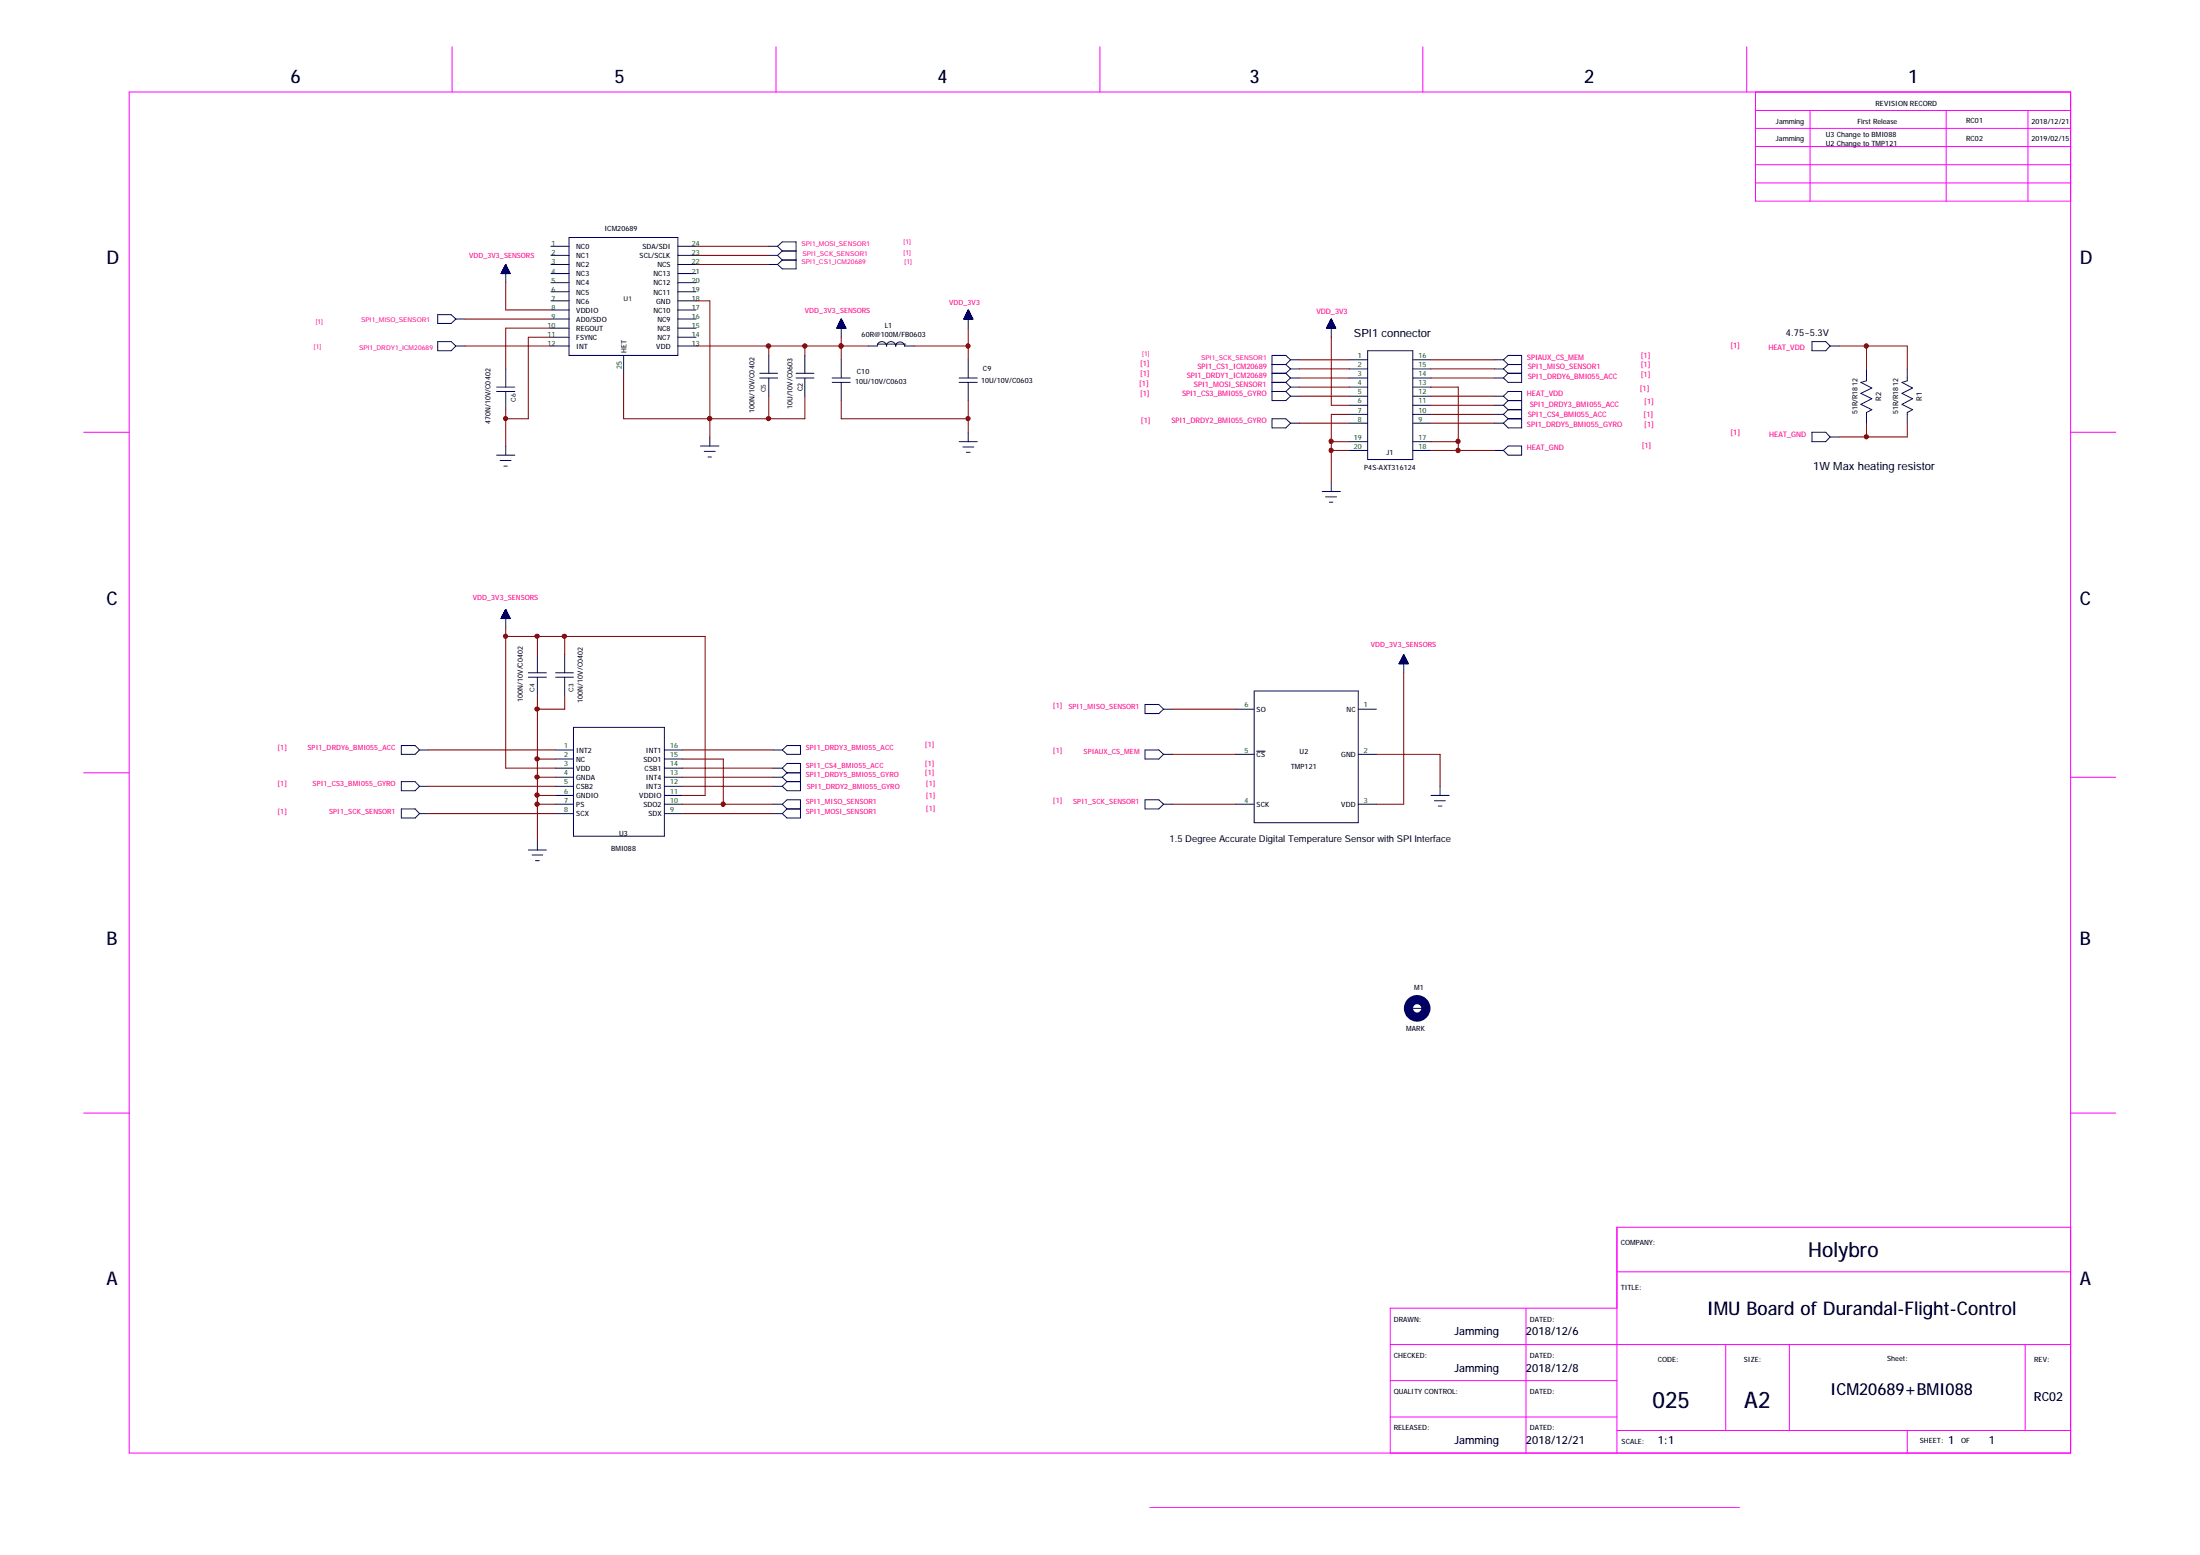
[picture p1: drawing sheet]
<svg xmlns="http://www.w3.org/2000/svg" width="297mm" height="210mm" viewBox="0 0 297 210" stroke-linecap="round" stroke-linejoin="round" font-family="sans-serif">
<circle cx="191.3" cy="136.1" r="1.19" fill="none" stroke="#000080" stroke-width="1.2"/>
<g fill="none" stroke="#000080" stroke-width=".14">
<path d="M67.7 36.9h1.2M67.7 36.8h1.1M67.7 36.8h1.1v.1M67.8 36.9v-.2h.9v.2M67.8 36.6h.9M67.8 36.6h.9v.3M67.8 36.5v.4M67.9 36.5h.8M67.9 36.5h.8v.4M67.9 36.5v.4M67.9 36.4h.7M67.9 36.9v-.5h.7v.5"/>
<path d="M67.9 36.3h.7M68 36.3h.5v.6M68 36.2h.5v.7M68.1 36.1h.4v.8M68.1 36v.9M68.1 36h.3M68.1 36h.3v.9M68.2 36h.2M68.2 35.9h.2v1M68.2 35.9v1M68.2 35.9h.2M68.2 35.8h.1v1.1"/>
<path d="M68.3 35.7v2.5M68.3 35.7l-.7 1.2h1.3M68.3 35.7l.6 1.2M68.3 35.7l-.1 1.2M68.5 36.2h-.5v.7M68.5 36.3h-.5v.6M68.8 36.8h-1.1v.1M74.4 39.4h2.4M74.4 33.2h2.4M74.4 35.7h2.4M74.4 38.2h2.4M74.4 34.5h2.4"/>
<path d="M74.4 36.9h2.4M76.8 32.1h14.7v15.9h-14.7zM91.5 39.4h2.5M91.5 33.2h2.5M91.5 35.7h2.5M91.5 38.2h2.5M91.5 34.5h2.5M91.5 36.9h2.5M103.8 33.2h1.2M103.8 35.7h1.2M103.8 34.5h1.2M105 34.5l.6 .6"/>
<path d="M105 33.2l.6-.5h1.9v3.6h-1.9l-.6-.6M105 33.2l.6 .7M105.6 35.1h1.9M105.6 33.9h1.9M105.6 33.9l-.6 .6M105.6 35.1l-.6 .6M59.1 46.1h1.8l.7 .6-.7 .6h-1.8zM59.1 42.5h1.8l.7 .6-.7 .6h-1.8zM61.6 43.1h1.2M61.6 46.7h1.2M67.1 52.8h2.4M67.1 52.3h2.4"/>
<path d="M68.3 49.8v2.5M68.3 52.8v2.5M74.4 41.8h2.4M74.4 43.1h2.4M74.4 40.6h2.4M74.4 45.5h2.4M74.4 46.7h2.4M74.4 44.3h2.4M84.2 48v2.4M91.5 41.8h2.5M91.5 43.1h2.5M91.5 40.6h2.5"/>
<path d="M91.5 45.5h2.5M91.5 46.7h2.5M91.5 44.3h2.5M95.8 59v1.2M102.6 51h2.4M102.6 50.4h2.4M103.8 48v2.4M103.8 51v2.5M107.5 51h2.4M107.5 50.4h2.4M108.7 48v2.4M108.7 51v2.5"/>
<path d="M112.4 51h2.4M112.4 51.6h2.4M113 44.3h1.2M113 44.2v.1M113 44.2h1.1M113.1 44.3v-.2h1v.2M113.1 44.1h1M113.1 44h1v.3M113.2 44.3v-.4h.8v.4M113.2 43.9h.8M113.2 43.8h.8M113.2 43.8v.5"/>
<path d="M113.2 44.3v-.6h.7v.6M113.2 43.7h.7M113.3 43.7h.6v.6M113.3 43.6v.7M113.3 43.6h.5M113.3 43.5h.5v.8M113.3 43.5v.8M113.4 43.5h.4M113.4 43.4h.4v.9M113.4 43.4v.9M113.4 43.4h.3M113.5 43.4h.2v.9"/>
<path d="M113.5 43.2h.2v1.1M113.5 43.2h.1v1.1M113.5 43.1v1.2M113.6 43.1l.6 1.2h-1.2M113.6 43.1v2.4M113.6 48.6v2.4M113.6 51.6v2.5M113.6 43.1l-.6 1.2M113.6 43.1h.1M113.7 43.2h-.2v1.1M113.7 43.3h-.2v1M114 43.9v.4"/>
<path d="M114 44h-.9v.3M117.3 46.7h1.2M118.4 46.7a.61 .61 0 0 1 .7-.6 .61 .61 0 0 1 .6 .7M118.4 46.5h3.9M119.7 46.7a.61 .61 0 0 1 .6-.6 .61 .61 0 0 1 .6 .7M120.9 46.7a.59 .59 0 0 1 .7-.5 .59 .59 0 0 1 .5 .6M122.1 46.7h1.3M129.5 51h2.5M129.5 51.6h2.5M129.5 59.6h2.5M130.1 43.1h1.2M130.2 43h1.1"/>
<path d="M130.2 43.1v-.2h1.1v.2M130.2 42.9h1M130.3 43.1v-.3h.9v.3M130.3 42.8h.9M130.3 43.1v-.4h.8v.4M130.3 42.6h.8M130.3 43.1v-.5h.8v.5M130.4 42.5h.6M130.4 43.1v-.6h.7v.6M130.5 42.4h.5v.7M130.5 42.3h.5M130.5 43.1v-.9h.4v.9"/>
<path d="M130.6 42.2h.3M130.6 42.1h.3M130.6 43.1v-1.1h.3v1.1M130.6 42h.2M130.7 41.8l.7 1.3h-1.3M130.7 41.8v2.5M130.7 48.6v2.4M130.7 51.6v2.5M130.7 58.3v1.3M130.7 41.8l-.6 1.3M130.7 41.9l.1 1.2M130.8 41.9h-.1v1.2"/>
<path d="M130.9 42.1h-.3v1M130.9 42.1v1M131 42.3h-.5v.8M131 42.3v.8M131 42.4h-.6v.7M171.7 52.8h1.9M171.7 50.4h1.9M171.7 51.6h1.9M171.7 49.2h1.9M171.7 56.5h1.9l.6 .6-.6 .7h-1.9zM173.6 51.6l.6 .7M173.6 49.2l.6 .6"/>
<path d="M173.6 50.4l.6 .6M173.6 52.8l.6 .7M174.2 52.3h1.2M174.2 51h1.2M174.2 48.6l-.6-.6h-1.9v6.1h1.9l.6-.6M174.2 48.6h1.2M174.2 49.8h1.2M174.2 53.5h1.2M174.2 57.1h1.2M174.2 48.6l-.6 .6M174.2 52.3l-.6 .5M174.2 49.8l-.6 .6"/>
<path d="M174.2 51l-.6 .6M179.2 44.3h1.1M179.2 44.2v.1M179.2 44.2h1.1M179.2 44.3v-.2h1.1v.2M179.2 44.1h1.1M179.2 44h1v.3M179.3 44.3v-.4h.9v.4M179.3 43.9h.8v.4M179.3 43.8v.5M179.4 43.8h.7M179.4 44.3v-.6h.7v.6"/>
<path d="M179.4 43.7h.6M179.5 43.7h.5v.6M179.5 43.5h.5v.8M179.5 43.4h.4v.9M179.5 43.4v.9M179.6 43.4h.3M179.6 43.4h.3v.9M179.6 43.3v1M179.6 43.3h.3M179.6 43.2h.2v1.1M179.6 43.2v1.1M179.7 43.2h.1"/>
<path d="M179.7 43.2h.1v1.1M179.7 43.1l-.6 1.2h1.2M179.7 43.1v1.2M179.7 43.1v2.4M179.7 43.1l.6 1.2M180 43.5h-.5v.8M180 43.6h-.5v.7M180.2 44h-1v.3M182.2 52.3h2.5M182.2 51h2.5M182.2 48.6h2.5M182.2 49.8h2.5"/>
<path d="M182.2 53.5h2.5M182.2 54.7h2.5M182.2 55.9h2.5M182.2 57.1h2.5M182.2 59.6h2.5M184.7 47.3h6.1v14.7h-6.1zM190.8 52.3h2.4M190.8 51h2.4M190.8 48.6h2.4M190.8 49.8h2.4M190.8 53.5h2.4M190.8 54.7h2.4"/>
<path d="M190.8 55.9h2.4M190.8 57.1h2.4M190.8 59.6h2.4M201.8 51h1.2M201.8 48.6h1.2M201.8 49.8h1.2M201.8 53.5h1.2M201.8 54.7h1.2M201.8 55.9h1.2M201.8 57.1h1.2M203 53.5l.6-.7h1.8v5h-1.8l-.6-.7M203 48.6l.6-.6h1.8v3.6h-1.8l-.6-.6"/>
<path d="M203 49.8l.6 .6M203 54.7l.6 .6M203 55.9l.6 .6M203 48.6l.6 .6M203 53.5l.6 .6M203.6 50.4h1.8M203.6 49.2h1.8M203.6 49.2l-.6 .6M203.6 55.3h1.8M203.6 54.1h1.8M203.6 54.1l-.6 .6M203.6 56.5h1.8"/>
<path d="M203.6 56.5l-.6 .6M203.6 55.3l-.6 .6M203.6 50.4l-.6 .6M244.6 46.1h1.9l.6 .6-.6 .6h-1.9zM244.6 58.3h1.9l.6 .7-.6 .6h-1.9zM247.1 46.7h1.2M247.1 59h1.2M252 49.8v1.6l-.8 .2 1.5 .8-1.5 .7 1.5 .7-1.5 .8 1.5 .7-.7 .4v1.4M257.5 49.8v1.6l-.7 .2 1.4 .8-1.4 .7 1.4 .7-1.4 .8 1.4 .7-.7 .4v1.4M67.1 61.4h2.4M67.5 62.2h1.5M68 62.9h.5"/>
<path d="M68.3 60.2v1.2M94.6 60.2h2.5M95.1 60.9h1.5M95.6 61.7h.5M130 60.3h1.5M130.5 61.1h.5M178.5 66.4h2.5M179 67.1h1.5M179.5 67.8h.5M179.7 65.1v1.3M182.2 60.8h2.5M190.8 60.8h2.4"/>
<path d="M201.8 60.8h1.2M203 60.8l.6-.6h1.8v1.2h-1.8zM67.7 83.5v-.1h1.2v.1M67.7 83.3h1.1v.2M67.7 83.4h1.1M67.8 83.2v.3M67.8 83.2h.9v.3M67.8 83.2h.9M67.8 83.5v-.4h.9v.4M67.9 83.5v-.5h.8v.5M67.9 82.9v.6M67.9 82.9h.7v.6"/>
<path d="M67.9 83h.7M67.9 82.9h.7M68 82.9h.5v.6M68 82.7h.5v.8M68.1 82.6v.9M68.1 82.6h.4v.9M68.1 82.5v1M68.1 82.5h.3v1M68.1 82.6h.3M68.2 82.4v1.1M68.2 82.4h.2v1.1M68.2 82.5h.2"/>
<path d="M68.2 82.4h.2M68.2 82.4h.1v1.1M68.3 82.3v2.4M68.3 82.3l-.1 1.2M68.3 82.3l-.7 1.2h1.3M68.3 82.3l.6 1.2M68.5 82.7h-.5v.8M68.5 82.8h-.5v.7M68.8 83.3h-1.1v.2M71.3 91.4h2.5M71.3 90.8h2.5M72.6 88.4v2.4"/>
<path d="M72.6 91.4v2.5M75 91.4h2.4M75 90.8h2.4M76.2 88.4v2.4M76.2 91.4v2.5M77.4 98.2h12.3v14.7h-12.3zM154.6 95.1h1.9l.6 .6-.6 .6h-1.9zM157.1 95.7h1.2M166.9 95.7h2.4M169.3 93.3h14.1v17.8h-14.1zM183.4 95.7h2.4M188.9 89.5l1.2 .1"/>
<path d="M188.9 89.5v.1M189 89.5h1.1M189 89.5h1.1v.1M189 89.4v.2M189 89.4h1M189 89.6v-.3h1v.3M189.1 89.3h.9M189.1 89.6v-.3h.9v.3M189.1 89.2h.8M189.1 89.2h.8v.4M189.2 89.1h.7v.5M189.2 89v.6"/>
<path d="M189.2 89h.7M189.2 89h.6v.6M189.2 88.9v.7M189.3 88.9h.5M189.3 88.9h.5v.7M189.3 88.8v.8M189.3 88.8h.4M189.4 88.7h.3v.9M189.4 88.6h.2v1M189.4 88.5v1.1M189.5 88.5h.1M189.5 88.5h.1v1.1"/>
<path d="M189.5 88.4v1.2M189.5 88.4v2.4M189.5 88.4l.7 1.2h-1.3zM189.7 88.6h-.3v1M189.7 88.7h-.3v.9M189.9 89.1h-.8v.5M54.2 100.6h1.8l.6 .6-.6 .6h-1.8zM54.2 109.2h1.8l.6 .6-.6 .6h-1.8zM54.2 105.5h1.8l.6 .6-.6 .6h-1.8zM56.6 101.2h1.3M56.6 106.1h1.3M56.6 109.8h1.3"/>
<path d="M71.3 114.7h2.5M71.8 115.4h1.5M72.3 116.2h.5M72.6 113.5v1.2M75 101.2h2.4M75 102.5h2.4M75 103.7h2.4M75 104.9h2.4M75 106.1h2.4M75 107.4h2.4M75 108.6h2.4M75 109.8h2.4"/>
<path d="M89.7 101.2h2.5M89.7 102.5h2.5M89.7 103.7h2.5M89.7 104.9h2.5M89.7 106.1h2.5M89.7 107.4h2.5M89.7 108.6h2.5M89.7 109.8h2.5M104.4 101.2h1.2M104.4 103.7h1.2M104.4 104.9h1.2M104.4 106.1h1.2"/>
<path d="M104.4 108.6h1.2M104.4 109.8h1.2M105.6 101.2l.7-.6h1.8v1.2h-1.8zM105.6 108.6l.7-.6h1.8v2.4h-1.8l-.7-.6M105.6 103.7l.7-.6h1.8v3.6h-1.8l-.7-.6M105.6 108.6l.7 .6M105.6 104.9l.7 .6M105.6 103.7l.7 .6M106.3 109.2h1.8M106.3 105.5h1.8M106.3 109.2l-.7 .6M106.3 105.5l-.7 .6"/>
<path d="M106.3 104.3h1.8M106.3 104.3l-.7 .6M154.6 101.2h1.9l.6 .6-.6 .7h-1.9zM154.6 108h1.9l.6 .6-.6 .6h-1.9zM157.1 108.6h1.2M157.1 101.8h1.2M166.9 108.6h2.4M166.9 101.8h2.4M183.4 108.6h2.4M183.4 101.8h2.4M193.2 107.4h2.5M193.7 108.1h1.5"/>
<path d="M194.2 108.8h.5M194.4 106.1v1.3M190.2 136.1h2.4"/>
</g>
<g fill="none" stroke="#800000" stroke-width=".14">
<path d="M68.3 38.2v3.6h6.1M94 34.5h9.8M94 33.2h9.8M94 35.7h9.8M62.8 43.1h11.6M62.8 46.7h11.6M68.3 55.3v4.9M74.4 45.5h-3.1v11h-3M74.4 44.3h-6.1v5.5M84.2 50.4v6.1h24.5v-3M94 46.7h23.3M94 40.6h1.8v18.4"/>
<path d="M103.8 46.7v1.3M103.8 53.5v3M108.7 46.7v1.3M113.6 54.1v2.4h17.1M113.6 45.5v3.1M123.4 46.7h7.3M130.7 44.3v4.3M130.7 54.1v4.2M175.4 48.6h6.8M175.4 52.3h6.8M175.4 49.8h6.8M175.4 57.1h6.8"/>
<path d="M175.4 51h6.8M175.4 53.5h6.8M179.7 45.5v9.2h2.5M179.7 59.6h2.5M182.2 55.9h-2.5v9.2M193.2 54.7h8.6M193.2 48.6h8.6M193.2 52.3h3.7v8.5M193.2 49.8h8.6M193.2 57.1h8.6M193.2 51h8.6M193.2 53.5h8.6"/>
<path d="M193.2 55.9h8.6M193.2 59.6h3.7M248.3 46.7h9.2v3.1M252 46.7v3.1M252 57.1v1.9M257.5 57.1v1.9h-9.2M179.7 60.8h2.5M193.2 60.8h8.6M68.3 84.7v19h6.7M68.3 85.9h26.9v21.5h-3M72.6 85.9v2.5M72.6 93.9v19.6"/>
<path d="M76.2 93.9v1.8h-3.6M76.2 85.9v2.5M158.3 95.7h8.6M189.5 90.8v17.8h-3.7M57.9 101.2h17.1M57.9 106.1h17.1M57.9 109.8h17.1M72.6 108.6h2.4M72.6 107.4h2.4M72.6 104.9h2.4M72.6 102.5h2.4M92.2 108.6h12.2"/>
<path d="M92.2 103.7h12.2M92.2 101.2h12.2M92.2 104.9h12.2M92.2 106.1h12.2M92.2 109.8h12.2M92.2 102.5h5.5v6.1M158.3 101.8h8.6M158.3 108.6h8.6M185.8 101.8h8.6v4.3"/>
</g>
<g fill="#800000" stroke="#800000" stroke-width=".14">
<circle cx="95.8" cy="56.5" r=".29"/>
<circle cx="68.3" cy="56.5" r=".29"/>
<circle cx="103.8" cy="46.7" r=".3"/>
<circle cx="103.8" cy="56.5" r=".29"/>
<circle cx="72.5" cy="107.3" r=".3"/>
<circle cx="72.5" cy="104.9" r=".29"/>
<circle cx="72.5" cy="108.6" r=".3"/>
<circle cx="97.6" cy="108.6" r=".29"/>
<circle cx="72.5" cy="102.4" r=".29"/>
<circle cx="179.7" cy="59.6" r=".29"/>
<circle cx="179.7" cy="60.8" r=".29"/>
<circle cx="113.5" cy="46.7" r=".29"/>
<circle cx="130.7" cy="56.5" r=".29"/>
<circle cx="196.9" cy="59.6" r=".29"/>
<circle cx="108.7" cy="46.7" r=".3"/>
<circle cx="252" cy="46.7" r=".29"/>
<circle cx="252" cy="59" r=".29"/>
<circle cx="196.9" cy="60.8" r=".29"/>
<circle cx="130.7" cy="46.7" r=".29"/>
<circle cx="68.3" cy="85.9" r=".29"/>
<circle cx="72.5" cy="85.9" r=".29"/>
<circle cx="76.2" cy="85.9" r=".29"/>
<circle cx="72.5" cy="95.7" r=".29"/>
</g>
<g fill="none" stroke="#f0f" stroke-width=".14">
<path d="M17.4 12.4h262.2v183.7h-262.2zM61 6.3v6.1M104.8 6.3v6.1M148.5 6.3v6.1M192.1 6.3v6.1M235.8 6.3v6.1M237 12.4v14.7h42.6M237 19.8h42.6M237 14.9h42.6M237 17.3h42.6M244.4 14.9v12.2M262.8 14.9v12.2"/>
<path d="M273.8 14.9v12.2M237 22.2h42.6M237 24.7h42.6M11.3 58.3h6.1M279.6 58.3h6.1M11.3 104.3h6.1M279.6 104.9h6.1M11.3 150.3h6.1M279.6 150.3h6.1M206 176.6v19.5M218.3 171.7h61.3M218.3 176.6h-30.6v19.5"/>
<path d="M279.6 165.7h-61.3v30.4M187.7 181.5h91.9M187.7 186.4h30.6M187.7 191.3h30.6M218.3 193.1h61.3M233 181.5v11.6M241.6 181.5v11.6M257.5 193.1v3M273.4 181.5v11.6M155.2 203.5h79.7"/>
</g>
<path d="M169.7 101.4h1.1" fill="none" stroke="#000" stroke-width=".14"/>
<g font-size="3.1">
<text x="223.1" y="190">025</text>
<text x="235.5" y="190">A2</text>
</g>
<text font-size="2.8" x="244.1" y="169.6">Holybro</text>
<g font-size="2.5">
<text x="39.2" y="11.2">6</text>
<text x="83" y="11.2">5</text>
<text x="126.6" y="11.2">4</text>
<text x="168.7" y="11.2">3</text>
<text x="213.9" y="11.2">2</text>
<text x="257.6" y="11.2">1</text>
<text x="14.4" y="35.7">D</text>
<text x="280.8" y="35.7">D</text>
<text x="14.4" y="81.6">C</text>
<text x="280.8" y="81.6">C</text>
<text x="14.4" y="127.6">B</text>
<text x="280.8" y="127.6">B</text>
<text x="14.4" y="173.5">A</text>
<text x="280.8" y="173.5">A</text>
<text x="230.5" y="177.6">IMU Board of Durandal-Flight-Control</text>
</g>
<text font-size="2.2" x="247.1" y="188.4">ICM20689+BMI088</text>
<text font-size="1.7" x="274.6" y="189.1">RC02</text>
<g font-size="1.5">
<text x="182.8" y="45.5">SPI1 connector</text>
<text x="244.8" y="63.4">1W Max heating resistor</text>
<text x="196.4" y="180.2">Jamming</text>
<text x="196.4" y="185.1">Jamming</text>
<text x="206" y="185.1">2018/12/8</text>
<text x="206" y="180.2">2018/12/6</text>
<text x="196.4" y="194.9">Jamming</text>
<text x="206" y="194.9">2018/12/21</text>
<text x="223.8" y="194.9">1:1</text>
<text x="263" y="194.9">1</text>
<text x="268.5" y="194.9">1</text>
</g>
<g font-size="1.3">
<text x="241.1" y="45.4">4.75~5.3V</text>
<text x="157.9" y="113.7">1.5 Degree Accurate Digital Temperature Sensor with SPI Interface</text>
</g>
<g font-size="1">
<text x="239.8" y="16.7">Jamming</text>
<text x="250.8" y="16.7">First Release</text>
<text x="253.2" y="14.3">REVISION RECORD</text>
<text x="265.5" y="16.6">RC01</text>
<text x="274.3" y="16.7">2018/12/21</text>
<text x="239.8" y="19.1">Jamming</text>
<text x="246.5" y="18.4">U3 Change to BMI088</text>
<text x="246.5" y="19.7">U2 Change to TMP121</text>
<text x="265.5" y="19.1">RC02</text>
<text x="274.3" y="19.1">2019/02/15</text>
<text x="77.8" y="33.6">NC0</text>
<text x="77.8" y="34.9">NC1</text>
<text x="81.6" y="31.2">ICM20689</text>
<text x="86.4" y="34.9">SCL/SCLK</text>
<text x="86.7" y="33.6">SDA/SDI</text>
<text x="77.8" y="41">NC6</text>
<text x="77.8" y="39.8">NC5</text>
<text x="77.8" y="36.1">NC2</text>
<text x="77.8" y="37.3">NC3</text>
<text x="77.8" y="38.5">NC4</text>
<text x="88.2" y="38.5">NC12</text>
<text x="88.2" y="39.8">NC11</text>
<text x="88.2" y="37.3">NC13</text>
<text x="88.6" y="41">GND</text>
<text x="88.8" y="36.1">NCS</text>
<text x="77.8" y="42.2">VDDIO</text>
<text x="77.8" y="43.4">AD0/SDO</text>
<text x="77.8" y="45.9">FSYNC</text>
<text x="77.8" y="47.1">INT</text>
<text x="77.8" y="44.7">REGOUT</text>
<text x="84.6" y="47.6" transform="rotate(-90 84.6 47.6)">HET</text>
<text x="88.2" y="42.2">NC10</text>
<text x="88.6" y="47.1">VDD</text>
<text x="88.8" y="45.9">NC7</text>
<text x="88.8" y="44.7">NC8</text>
<text x="88.8" y="43.4">NC9</text>
<text x="116.3" y="45.5">60R@100M/FB0603</text>
<text x="119.5" y="44.3">L1</text>
<text x="108.4" y="52.8" transform="rotate(-90 108.4 52.8)">C2</text>
<text x="115.4" y="51.9">10U/10V/C0603</text>
<text x="115.7" y="50.4">C10</text>
<text x="132.5" y="51.7">10U/10V/C0603</text>
<text x="132.7" y="50.1">C9</text>
<text x="66.2" y="57.3" transform="rotate(-90 66.2 57.3)">470N/10V/C0402</text>
<text x="101.9" y="55.8" transform="rotate(-90 101.9 55.8)">100N/10V/C0402</text>
<text x="107" y="55.3" transform="rotate(-90 107 55.3)">10U/10V/C0603</text>
<text x="250.8" y="55.9" transform="rotate(-90 250.8 55.9)">51R/R1812</text>
<text x="254" y="54.1" transform="rotate(-90 254 54.1)">R2</text>
<text x="256.3" y="55.9" transform="rotate(-90 256.3 55.9)">51R/R1812</text>
<text x="259.5" y="54.1" transform="rotate(-90 259.5 54.1)">R1</text>
<text x="184.2" y="63.4">P4S-AXT316124</text>
<text x="187.2" y="61.4">J1</text>
<text x="70.6" y="94.8" transform="rotate(-90 70.6 94.8)">100N/10V/C0402</text>
<text x="78.7" y="94.9" transform="rotate(-90 78.7 94.9)">100N/10V/C0402</text>
<text x="77.8" y="101.6">INT2</text>
<text x="87.2" y="101.6">INT1</text>
<text x="169.7" y="96.1">SO</text>
<text x="175.5" y="101.8">U2</text>
<text x="181.8" y="96.1">NC</text>
<text x="77.8" y="102.8">NC</text>
<text x="77.8" y="104.1">VDD</text>
<text x="77.8" y="105.3">GNDA</text>
<text x="77.8" y="106.5">CSB2</text>
<text x="77.8" y="107.8">GNDIO</text>
<text x="86.3" y="107.8">VDDIO</text>
<text x="86.9" y="102.8">SDO1</text>
<text x="87" y="104.1">CSB1</text>
<text x="87.2" y="106.5">INT3</text>
<text x="87.2" y="105.3">INT4</text>
<text x="169.7" y="102.2">CS</text>
<text x="174.3" y="103.8">TMP121</text>
<text x="181.1" y="102.2">GND</text>
<text x="77.8" y="108.9">PS</text>
<text x="77.8" y="110.2">SCX</text>
<text x="83.6" y="112.9">U3</text>
<text x="86.9" y="108.9">SDO2</text>
<text x="87.5" y="110.2">SDX</text>
<text x="169.7" y="108.9">SCK</text>
<text x="181.1" y="108.9">VDD</text>
<text x="82.5" y="114.9">BMI088</text>
<text x="190.9" y="133.7">M1</text>
<text x="189.9" y="139.1">MARK</text>
<text x="218.8" y="168">COMPANY:</text>
<text x="188.2" y="178.4">DRAWN:</text>
<text x="206.5" y="178.4">DATED:</text>
<text x="218.8" y="174.1">TITLE:</text>
<text x="188.2" y="183.3">CHECKED:</text>
<text x="206.5" y="183.3">DATED:</text>
<text x="223.8" y="183.9">CODE:</text>
<text x="235.5" y="183.9">SIZE:</text>
<text x="254.8" y="183.7">Sheet:</text>
<text x="274.7" y="183.9">REV:</text>
<text x="188.2" y="188.2">QUALITY CONTROL:</text>
<text x="206.5" y="188.2">DATED:</text>
<text x="188.2" y="193.1">RELEASED:</text>
<text x="206.5" y="193.1">DATED:</text>
<text x="218.9" y="195">SCALE:</text>
<text x="259.2" y="194.8">SHEET:</text>
<text x="264.8" y="194.8">OF</text>
</g>
<g font-size="1" fill="#ff0080">
<text x="63.3" y="34.8">VDD_3V3_SENSORS</text>
<text x="128.1" y="41.1">VDD_3V3</text>
<text x="108.7" y="42.2">VDD_3V3_SENSORS</text>
<text x="177.8" y="42.3">VDD_3V3</text>
<text x="233.6" y="47">[1]</text>
<text x="238.8" y="47.2">HEAT_VDD</text>
<text x="153.8" y="52">[1]</text>
<text x="153.9" y="49.5">[1]</text>
<text x="153.9" y="50.8">[1]</text>
<text x="153.9" y="53.4">[1]</text>
<text x="159.6" y="53.5">SPI1_CS3_BMI055_GYRO</text>
<text x="160.2" y="51">SPI1_DRDY1_ICM20689</text>
<text x="161.2" y="52.3">SPI1_MOSI_SENSOR1</text>
<text x="161.7" y="49.8">SPI1_CS1_ICM20689</text>
<text x="206.2" y="53.5">HEAT_VDD</text>
<text x="206.2" y="48.6">SPIAUX_CS_MEM</text>
<text x="206.3" y="49.8">SPI1_MISO_SENSOR1</text>
<text x="206.3" y="51.2">SPI1_DRDY6_BMI055_ACC</text>
<text x="221.4" y="52.8">[1]</text>
<text x="221.5" y="49.6">[1]</text>
<text x="221.5" y="48.4">[1]</text>
<text x="221.5" y="50.9">[1]</text>
<text x="154.1" y="57">[1]</text>
<text x="158.2" y="57.1">SPI1_DRDY2_BMI055_GYRO</text>
<text x="206.2" y="57.6">SPI1_DRDY5_BMI055_GYRO</text>
<text x="206.3" y="56.3">SPI1_CS4_BMI055_ACC</text>
<text x="206.5" y="54.9">SPI1_DRDY3_BMI055_ACC</text>
<text x="221.9" y="56.3">[1]</text>
<text x="222" y="54.6">[1]</text>
<text x="222" y="57.7">[1]</text>
<text x="233.6" y="58.8">[1]</text>
<text x="238.9" y="59">HEAT_GND</text>
<text x="206.2" y="60.8">HEAT_GND</text>
<text x="221.7" y="60.5">[1]</text>
<text x="63.8" y="81">VDD_3V3_SENSORS</text>
<text x="185.1" y="87.3">VDD_3V3_SENSORS</text>
<text x="142.2" y="95.5">[1]</text>
<text x="144.3" y="95.7">SPI1_MISO_SENSOR1</text>
<text x="37.5" y="101.3">[1]</text>
<text x="41.5" y="101.2">SPI1_DRDY6_BMI055_ACC</text>
<text x="108.8" y="101.2">SPI1_DRDY3_BMI055_ACC</text>
<text x="124.9" y="100.9">[1]</text>
<text x="142.2" y="101.7">[1]</text>
<text x="146.3" y="101.8">SPIAUX_CS_MEM</text>
<text x="37.5" y="106.1">[1]</text>
<text x="42.2" y="106.1">SPI1_CS3_BMI055_GYRO</text>
<text x="108.8" y="104.9">SPI1_DRDY5_BMI055_GYRO</text>
<text x="108.8" y="103.7">SPI1_CS4_BMI055_ACC</text>
<text x="108.9" y="106.5">SPI1_DRDY2_BMI055_GYRO</text>
<text x="124.9" y="104.6">[1]</text>
<text x="124.9" y="103.3">[1]</text>
<text x="125" y="107.8">[1]</text>
<text x="125" y="106.1">[1]</text>
<text x="37.5" y="109.8">[1]</text>
<text x="44.4" y="109.8">SPI1_SCK_SENSOR1</text>
<text x="108.8" y="109.8">SPI1_MOSI_SENSOR1</text>
<text x="108.8" y="108.6">SPI1_MISO_SENSOR1</text>
<text x="125" y="109.4">[1]</text>
<text x="142.2" y="108.4">[1]</text>
<text x="144.9" y="108.6">SPI1_SCK_SENSOR1</text>
</g>
<g font-size="1" fill="#008000">
<text x="74.5" y="33.2">1</text>
<text x="74.5" y="34.5">2</text>
<text x="74.5" y="35.7">3</text>
<text x="93.4" y="35.7">22</text>
<text x="93.4" y="34.5">23</text>
<text x="93.4" y="33.2">24</text>
<text x="74.5" y="41.8">8</text>
<text x="74.5" y="40.6">7</text>
<text x="74.5" y="39.4">6</text>
<text x="74.5" y="36.9">4</text>
<text x="74.5" y="38.2">5</text>
<text x="93.4" y="38.2">20</text>
<text x="93.4" y="40.6">18</text>
<text x="93.4" y="41.8">17</text>
<text x="93.4" y="39.4">19</text>
<text x="93.4" y="36.9">21</text>
<text x="73.9" y="45.5">11</text>
<text x="73.9" y="46.7">12</text>
<text x="73.9" y="44.3">10</text>
<text x="74.5" y="43.1">9</text>
<text x="93.4" y="45.5">14</text>
<text x="93.4" y="44.3">15</text>
<text x="93.4" y="43.1">16</text>
<text x="93.4" y="46.7">13</text>
<text x="83.9" y="49.8" transform="rotate(-90 83.9 49.8)">25</text>
<text x="183.3" y="48.3">1</text>
<text x="183.3" y="49.5">2</text>
<text x="183.3" y="50.8">3</text>
<text x="183.3" y="52">4</text>
<text x="183.3" y="53.2">5</text>
<text x="191.5" y="53.2">12</text>
<text x="191.5" y="52">13</text>
<text x="191.5" y="50.8">14</text>
<text x="191.5" y="49.5">15</text>
<text x="191.5" y="48.3">16</text>
<text x="182.8" y="59.4">19</text>
<text x="183.3" y="54.5">6</text>
<text x="183.3" y="55.7">7</text>
<text x="183.3" y="56.9">8</text>
<text x="191.5" y="56.9">9</text>
<text x="191.5" y="55.7">10</text>
<text x="191.5" y="54.5">11</text>
<text x="191.5" y="59.4">17</text>
<text x="182.8" y="60.6">20</text>
<text x="191.5" y="60.6">18</text>
<text x="168" y="95.5">6</text>
<text x="184.1" y="95.5">1</text>
<text x="76.2" y="101">1</text>
<text x="90.5" y="101">16</text>
<text x="168" y="101.6">5</text>
<text x="184.1" y="101.6">2</text>
<text x="76.2" y="102.2">2</text>
<text x="76.2" y="103.4">3</text>
<text x="76.2" y="104.7">4</text>
<text x="76.2" y="105.9">5</text>
<text x="76.2" y="107.1">6</text>
<text x="90.5" y="107.1">11</text>
<text x="90.5" y="105.9">12</text>
<text x="90.5" y="104.7">13</text>
<text x="90.5" y="103.4">14</text>
<text x="90.5" y="102.2">15</text>
<text x="76.2" y="108.3">7</text>
<text x="76.2" y="109.6">8</text>
<text x="90.5" y="109.6">9</text>
<text x="90.5" y="108.3">10</text>
<text x="168" y="108.3">4</text>
<text x="184.1" y="108.3">3</text>
<text x="192" y="136.4">1</text>
</g>
<g font-size=".9" fill="#ff0080">
<text x="108.2" y="33.2">SPI1_MOSI_SENSOR1</text>
<text x="108.2" y="35.7">SPI1_CS1_ICM20689</text>
<text x="108.3" y="34.6">SPI1_SCK_SENSOR1</text>
<text x="122" y="34.4">[1]</text>
<text x="122" y="32.9">[1]</text>
<text x="122.1" y="35.6">[1]</text>
<text x="42.4" y="47.1">[1]</text>
<text x="42.6" y="43.7">[1]</text>
<text x="48.5" y="47.2">SPI1_DRDY1_ICM20689</text>
<text x="48.8" y="43.5">SPI1_MISO_SENSOR1</text>
<text x="154.2" y="48.1">[1]</text>
<text x="162.2" y="48.6">SPI1_SCK_SENSOR1</text>
</g>
<g font-size=".9">
<text x="84.2" y="40.6">U1</text>
<text x="103.4" y="53" transform="rotate(-90 103.4 53)">C5</text>
<text x="69.6" y="54.3" transform="rotate(-90 69.6 54.3)">C6</text>
<text x="72.2" y="93.4" transform="rotate(-90 72.2 93.4)">C4</text>
<text x="77.4" y="93.4" transform="rotate(-90 77.4 93.4)">C3</text>
</g>
</svg>
